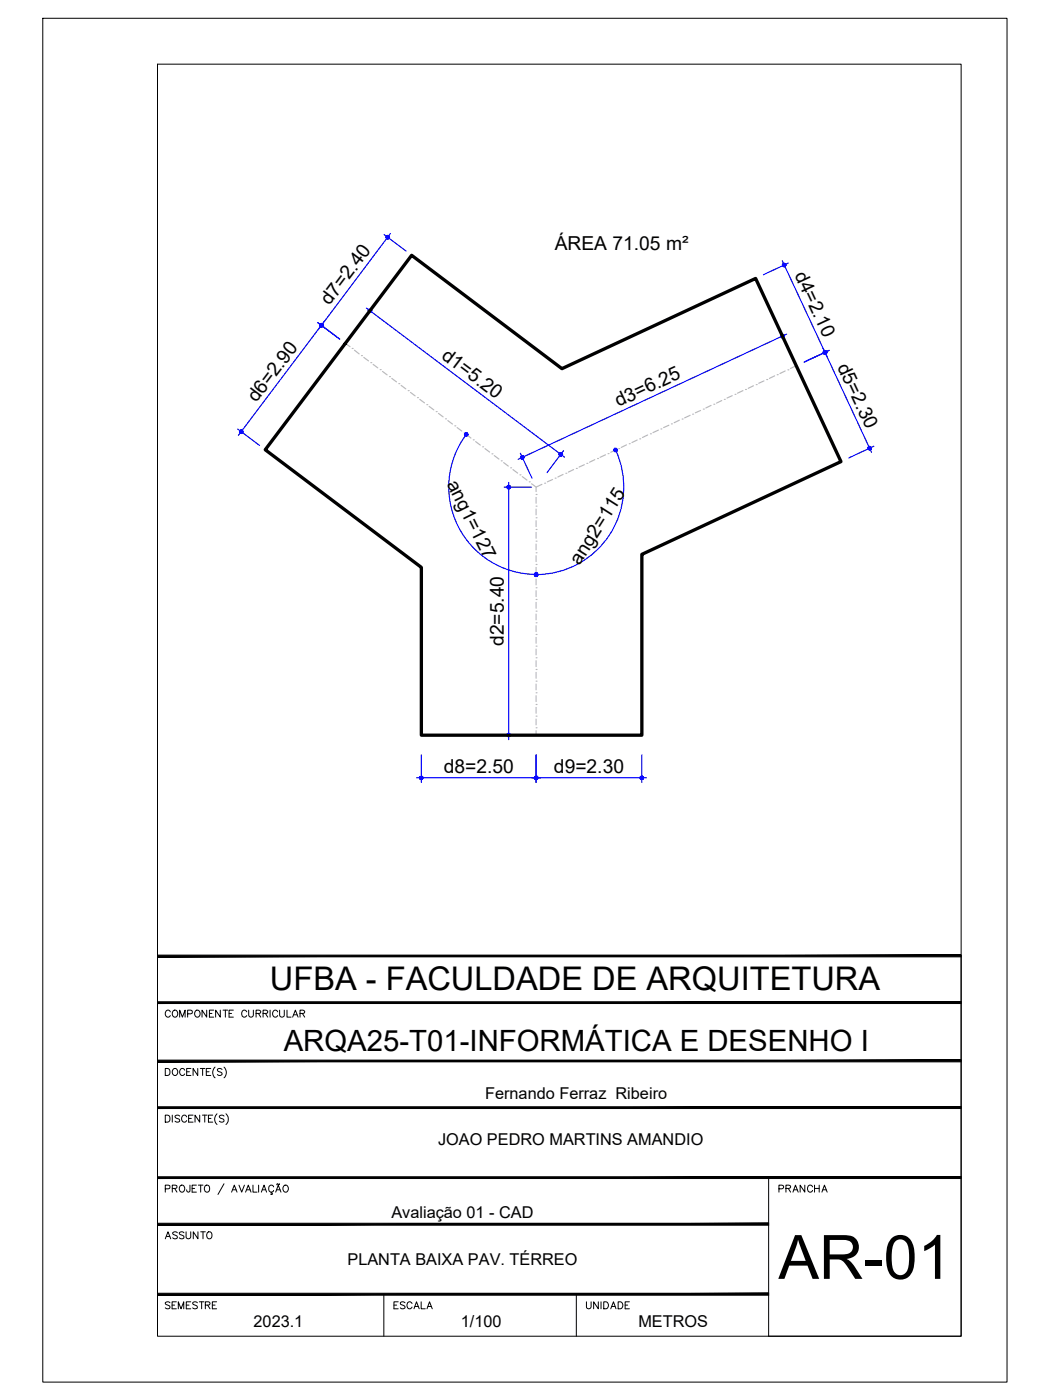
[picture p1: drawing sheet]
<svg xmlns="http://www.w3.org/2000/svg" width="229mm" height="305mm" viewBox="0 0 229 305" stroke-linecap="round" stroke-linejoin="round" font-family="sans-serif">
<!-- layer: ARQ_EIXO CINZA 04 -->
<g fill="none" stroke="#bababa" stroke-width=".25">
<path d="M75.2 74.8l1 .7M76.7 75.9h.1M77.2 76.2l1 .8M78.7 77.4h.1M79.2 77.8l1 .8M80.7 79h.1M81.2 79.3l1.1 .8M173.4 79.6l-1.3 .6M82.8 80.5h.1M83.3 80.9l1 .7M84.8 82h.1M85.3 82.4l1 .7"/>
<path d="M86.8 83.5h.1M87.3 83.9l1 .8M88.9 85h.1M89.4 85.4l1 .8M90.9 86.6h.1M91.4 87l1 .7M92.9 88.1h.1M93.4 88.5l1 .7M95 89.6h.1M95.5 90l1 .8M97 91.2h.1M97.5 91.6l1 .7"/>
<path d="M99 92.7h.1M99.5 93.1l1 .8M101 94.2h.1M101.6 94.6l.9 .8M103 95.8h.1M103.5 96.1l1.1 .8M105.1 97.3h.1M105.6 97.7l1 .7M107.1 98.8h.1M107.6 99.2l1 .7M130.1 99.8h.1M131.8 99l-1.2 .6"/>
<path d="M132.4 98.8h.1M134.1 98l-1.1 .5M134.7 97.7h.1M136.4 96.9l-1.1 .5M137 96.6h.1M138.7 95.8l-1.1 .6M139.3 95.5h.1M141 94.7l-1.1 .6M141.6 94.4h.1M143.3 93.6l-1.1 .6M143.9 93.4h.1M145.6 92.6l-1.1 .5"/>
<path d="M146.2 92.3h.1M147.9 91.5l-1.1 .5M148.5 91.2h.1M150.2 90.4l-1.1 .6M150.8 90.2h.1M152.5 89.4l-1.1 .5M153.1 89.1h.1M154.8 88.3l-1.1 .5M155.4 88h.1M157.1 87.2l-1.1 .6M157.7 87h.1M159.4 86.1l-1.1 .6"/>
<path d="M160 85.9h.1M161.8 85l-1.2 .6M162.3 84.8h.1M164 84l-1.1 .5M164.6 83.7h.1M166.3 82.9l-1.1 .5M166.9 82.6h.1M168.7 81.8l-1.2 .6M169.2 81.6h.1M170.9 80.8l-1.1 .5M171.5 80.5h.1M109.1 100.3h.1"/>
<path d="M109.6 100.7l1.1 .8M111.2 101.9h.1M111.7 102.2l1 .8M113.2 103.4h.1M113.7 103.8l1 .7M115.2 104.9h.1M115.7 105.3l1 .7M116.7 117.8h.1M116.7 115.3h.1M116.7 112.7h.1M116.7 110.2h.1M116.7 107.7h.1"/>
<path d="M116.7 108.3v1.3M116.7 110.8v1.3M116.7 113.4v1.2M116.7 115.9v1.3M116.7 118.4v1.3M118 105.5l-1.3 .5v1M118.6 105.2h.1M120.3 104.4l-1.1 .5M120.9 104.1h.1M122.6 103.3l-1.1 .5M123.2 103h.1M124.9 102.2l-1.2 .6"/>
<path d="M125.5 102h.1M127.2 101.2l-1.1 .5M127.8 100.9h.1M129.5 100.1l-1.1 .5M116.7 138.1h.1M116.7 135.6h.1M116.7 133.1h.1M116.7 130.5h.1M116.7 128h.1M116.7 125.4h.1M116.7 122.9h.1M116.7 120.4h.1"/>
<path d="M116.7 121v1.3M116.7 123.5v1.3M116.7 126.1v1.2M116.7 128.6v1.3M116.7 131.1v1.3M116.7 133.7v1.3M116.7 136.2v1.3M116.7 138.8v1.2M116.7 158.5h.1M116.7 155.9h.1M116.7 153.4h.1M116.7 150.8h.1"/>
<path d="M116.7 148.3h.1M116.7 145.8h.1M116.7 143.2h.1M116.7 140.7h.1M116.7 141.3v1.3M116.7 143.8v1.3M116.7 146.4v1.3M116.7 148.9v1.3M116.7 151.5v1.2M116.7 154v1.3M116.7 156.5v1.3M116.7 159.1v1"/>
</g>
<!-- layer: COTA AZUL -->
<g fill="none" stroke="#00f" stroke-width=".25">
<path d="M83.6 51.1l4.8 3.6M85 50.8l-15.6 20.8M170.3 56.8l19.4 41.7M171.6 57.3l-5.4 2.5M69.2 70.2l4.8 3.6M70.6 70l-18.7 24.8M79.8 67.1l43.1 32.4M81.2 66.8l-3.6 4.8M169.9 72.3l2.6 5.4M171.3 72.7l-58.5 27.3M180.5 76.3l-5.4 2.5M51.7 93.4l4.8 3.6"/>
<path d="M101.5 94.6a19 19 0 0 0 13.3 30.4 19 19 0 0 0 19.2-27M113.3 98.7l2.5 5.4M122.7 98.1l-3.6 4.8M190.2 97.2l-5.4 2.5M109.8 106h5.9M110.7 105v56M90.7 169.3h50M91.7 164.3v6M109.8 160.1h5.9M116.7 164.3v6M139.7 164.3v6"/>
</g>
<!-- layer: 0 -->
<g fill="#00f" stroke="#00f" stroke-width=".22">
<path d="M80.3 67.4l-.1 .2h.4zM80.2 67.6h.4l-.4 .2zM80.2 67.8l.1 .1 .3-.3z"/>
<path d="M80.6 67.6l-.3 .3 .2 .1zM80.6 67.6l.1 .4h-.2zM80.6 67.6l.1 .4 .2-.1z"/>
<path d="M80.6 67.6l.3 .3v-.2zM80.6 67.6l.3-.1v.2zM80.8 67.4l-.2 .2 .3-.1z"/>
<path d="M80.6 67.3v.3l.2-.2zM80.4 67.3h.2v.3zM80.3 67.4l.3 .2-.2-.3z"/>
<path d="M122.1 98.9l.3 .2 .1-.1zM122.1 98.9l.3-.1 .1 .2zM122.3 98.6l-.2 .3 .3-.1z"/>
<path d="M122.1 98.6v.3l.2-.3zM121.9 98.6h.2v.3zM121.9 98.6l-.1 .1 .3 .2z"/>
<path d="M121.8 98.7l-.1 .2h.4zM121.7 98.9h.4l-.3 .2zM121.8 99.1l.1 .1 .2-.3z"/>
<path d="M122.1 98.9l-.2 .3 .1 .1zM122.1 98.9l.1 .4h-.2zM122.1 98.9l.1 .4 .2-.2z"/>
<path d="M110.6 105.7l.1 .3v-.3zM110.6 105.7l.1 .3-.3-.1zM110.4 105.9v.1h.3z"/>
<path d="M110.4 106v.2l.3-.2zM110.4 106.2l.3-.2-.1 .4zM110.7 106l-.1 .4h.1z"/>
<path d="M110.7 106v.4h.3zM110.7 106l.4 .2-.1 .2zM110.7 106l.4 .2v-.2z"/>
<path d="M110.7 106h.4v-.1zM111 105.7l.1 .2-.4 .1zM110.7 105.7v.3l.3-.3z"/>
<path d="M110.7 160.1v.3h.3zM110.7 160.1l.4 .1-.1 .2zM110.7 160.1l.4 .1v-.1z"/>
<path d="M110.7 160.1h.4v-.2zM111 159.7l.1 .2-.4 .2zM110.7 159.7v.4l.3-.4z"/>
<path d="M110.6 159.7l.1 .4v-.4zM110.4 159.9l.2-.2 .1 .4zM110.4 159.9v.2h.3z"/>
<path d="M110.4 160.1v.1l.3-.1zM110.4 160.2l.3-.1-.1 .3zM110.7 160.1l-.1 .3h.1z"/>
<path d="M113.4 99.7l.1 .2 .2-.3zM113.7 99.6v.3h-.2zM113.7 99.6v.3h.2z"/>
<path d="M113.7 99.6l.2 .3 .1-.1zM113.7 99.6h.4l-.1 .2zM113.7 99.6h.4l-.1-.2z"/>
<path d="M113.9 99.3l-.2 .3 .3-.2zM113.7 99.2l.2 .1-.2 .3zM113.5 99.2l.2 .4v-.4z"/>
<path d="M113.5 99.2l-.1 .2 .3 .2zM113.4 99.4l.3 .2h-.4zM113.3 99.6l.1 .1 .3-.1z"/>
<path d="M170.6 72.9l-.3 .3 .4-.2zM170.4 72.8l.2 .1-.3 .3zM170.2 72.8l.1 .4 .1-.4z"/>
<path d="M170.2 72.8l-.1 .1 .2 .3zM170.1 72.9l.2 .3h-.3zM170 73.2v.1l.3-.1z"/>
<path d="M170 73.3l.1 .2 .2-.3zM170.3 73.2v.3h-.2zM170.3 73.2v.3h.2z"/>
<path d="M170.3 73.2l.2 .3 .1-.1zM170.3 73.2h.4l-.1 .2zM170.3 73.2h.4v-.2z"/>
<path d="M170.6 57.4l-.2 .1 .3 .2zM170.4 57.5l.3 .2h-.4zM170.3 57.7l.1 .2 .3-.2z"/>
<path d="M170.4 57.9l.1 .1 .2-.3zM170.7 57.7v.4l-.2-.1zM170.7 57.7v.4l.2-.1z"/>
<path d="M170.7 57.7l.2 .3 .1-.1zM170.7 57.7h.4l-.1 .2zM170.7 57.7h.4v-.2z"/>
<path d="M170.9 57.4l-.2 .3 .4-.2zM170.8 57.3l.1 .1-.2 .3zM170.6 57.4l.1 .3 .1-.4z"/>
<path d="M179.6 76.7l.1 .3h.2zM179.6 76.7l.4 .1-.1 .2zM179.6 76.7l.4 .1v-.2z"/>
<path d="M179.8 76.4l-.2 .3 .4-.1zM179.6 76.4h.2l-.2 .3zM179.5 76.4l.1 .3v-.3z"/>
<path d="M179.3 76.5l.3 .2-.1-.3zM179.3 76.5l.3 .2h-.4zM179.2 76.7l.1 .2 .3-.2z"/>
<path d="M179.3 76.9l.1 .1 .2-.3zM179.6 76.7v.4l-.2-.1zM179.6 76.7v.4l.1-.1z"/>
<path d="M179.3 76.5l.3 .2-.1-.3zM179.3 76.5l.3 .2h-.4zM179.2 76.7l.1 .2 .3-.2z"/>
<path d="M179.3 76.9l.1 .1 .2-.3zM179.6 76.7v.4l-.2-.1zM179.6 76.7v.4l.1-.1z"/>
<path d="M179.6 76.7l.1 .3h.2zM179.6 76.7l.4 .1-.1 .2zM179.6 76.7l.4 .1v-.2z"/>
<path d="M179.8 76.4l-.2 .3 .4-.1zM179.6 76.4h.2l-.2 .3zM179.5 76.4l.1 .3v-.3z"/>
<path d="M189.3 97.6l.2 .3 .2-.1zM189.3 97.6h.4v.2zM189.3 97.6h.4v-.2z"/>
<path d="M189.5 97.3l-.2 .3 .4-.2zM189.4 97.2l.1 .1-.2 .3zM189.2 97.2l.1 .4 .1-.4z"/>
<path d="M189 97.4l.3 .2-.1-.4zM189 97.4l.3 .2-.3-.1zM189 97.5v.2l.3-.1z"/>
<path d="M189 97.7l.1 .2 .2-.3zM189.3 97.6v.4l-.2-.1zM189.3 97.6v.4l.2-.1z"/>
<path d="M70 70.4v.4l.2-.3zM69.8 70.5l.2-.1v.4zM69.8 70.5l-.1 .1 .3 .2z"/>
<path d="M69.7 70.6l-.1 .2h.4zM69.6 70.8h.4l-.4 .2zM69.6 71l.2 .1 .2-.3z"/>
<path d="M70 70.8l-.2 .3 .1 .1zM70 70.8l.1 .4h-.2zM70 70.8l.1 .4 .2-.2z"/>
<path d="M70 70.8l.3 .2 .1-.1zM70 70.8l.3-.1 .1 .2zM70.2 70.5l-.2 .3 .3-.1z"/>
<path d="M52.5 94l-.2 .3 .2 .1zM52.5 94l.2 .3-.2 .1zM52.5 94l.2 .3 .1-.1z"/>
<path d="M52.5 94l.3 .2 .1-.2zM52.5 94l.4-.1v.1zM52.7 93.7l-.2 .3 .4-.1z"/>
<path d="M52.6 93.6l-.1 .4 .2-.3zM52.4 93.6h.2l-.1 .4zM52.2 93.8l.3 .2-.1-.4z"/>
<path d="M52.2 93.8v.1l.3 .1zM52.2 93.9l.3 .1-.3 .1zM52.2 94.1l.1 .2 .2-.3z"/>
<path d="M70 70.8l-.2 .3 .1 .1zM70 70.8l.1 .4h-.2zM70 70.8l.1 .4 .2-.2z"/>
<path d="M70 70.8l.3 .2 .1-.1zM70 70.8l.3-.1 .1 .2zM70.2 70.5l-.2 .3 .3-.1z"/>
<path d="M70 70.4v.4l.2-.3zM69.8 70.5l.2-.1v.4zM69.8 70.5l-.1 .1 .3 .2z"/>
<path d="M69.7 70.6l-.1 .2h.4zM69.6 70.8h.4l-.4 .2zM69.6 71l.2 .1 .2-.3z"/>
<path d="M84.5 51.3l-.1 .3 .2-.2zM84.3 51.3h.2l-.1 .3zM84.1 51.4l.3 .2-.1-.3z"/>
<path d="M84.1 51.4l-.1 .2h.4zM84 51.6h.4l-.3 .2zM84.1 51.8l.1 .1 .2-.3z"/>
<path d="M84.4 51.6l-.2 .3 .2 .1zM84.4 51.6l.2 .4h-.2zM84.4 51.6l.2 .4 .1-.1z"/>
<path d="M84.4 51.6l.3 .3 .1-.2zM84.4 51.6l.4-.1v.2zM84.6 51.4l-.2 .2 .4-.1z"/>
<path d="M116.7 169.3h.4v-.1zM116.9 169l.2 .2-.4 .1zM116.7 169v.3l.2-.3z"/>
<path d="M116.5 169l.2 .3v-.3zM116.5 169l.2 .3-.3-.1zM116.4 169.2l-.1 .1h.4z"/>
<path d="M116.3 169.3l.1 .2 .3-.2zM116.4 169.5l.3-.2-.2 .4zM116.7 169.3l-.2 .4h.2z"/>
<path d="M116.7 169.3v.4h.2zM116.7 169.3l.4 .2-.2 .2zM116.7 169.3l.4 .2v-.2z"/>
<path d="M91.4 169.3v.2l.3-.2zM91.4 169.5l.3-.2-.2 .4zM91.7 169.3l-.2 .4h.2z"/>
<path d="M91.7 169.3v.4h.2zM91.7 169.3l.3 .2-.1 .2zM91.7 169.3l.3 .2 .1-.2z"/>
<path d="M91.7 169.3h.4l-.1-.1zM91.9 169l.1 .2-.3 .1zM91.7 169v.3l.2-.3z"/>
<path d="M91.5 169l.2 .3v-.3zM91.5 169l.2 .3-.3-.1zM91.4 169.2v.1h.3z"/>
<path d="M139.7 169.3h.4l-.1-.1zM139.9 169l.1 .2-.3 .1zM139.7 169v.3l.2-.3z"/>
<path d="M139.5 169l.2 .3v-.3zM139.5 169l.2 .3-.3-.1zM139.4 169.2v.1h.3z"/>
<path d="M139.4 169.3v.2l.3-.2zM139.4 169.5l.3-.2-.2 .4zM139.7 169.3l-.2 .4h.2z"/>
<path d="M139.7 169.3v.4h.2zM139.7 169.3l.3 .2-.1 .2zM139.7 169.3l.3 .2 .1-.2z"/>
<path d="M116.3 169.3l.1 .2 .3-.2zM116.4 169.5l.3-.2-.2 .4zM116.7 169.3l-.2 .4h.2z"/>
<path d="M116.7 169.3v.4h.2zM116.7 169.3l.4 .2-.2 .2zM116.7 169.3l.4 .2v-.2z"/>
<path d="M116.7 169.3h.4v-.1zM116.9 169l.2 .2-.4 .1zM116.7 169v.3l.2-.3z"/>
<path d="M116.5 169l.2 .3v-.3zM116.5 169l.2 .3-.3-.1zM116.4 169.2l-.1 .1h.4z"/>
<path d="M101.6 94.2l-.1 .4 .2-.3zM101.3 94.2h.3l-.1 .4zM101.3 94.2l-.1 .2 .3 .2z"/>
<path d="M101.2 94.4l-.1 .1 .4 .1zM101.1 94.5l.4 .1-.3 .1zM101.2 94.7l.1 .2 .2-.3z"/>
<path d="M101.5 94.6l-.2 .3 .2 .1zM101.5 94.6l.1 .3-.1 .1zM101.5 94.6l.1 .3 .2-.1z"/>
<path d="M101.5 94.6l.3 .2 .1-.2zM101.5 94.6l.4-.2v.2zM101.7 94.3l-.2 .3 .4-.2z"/>
<path d="M116.7 125.1h.4v-.2zM116.9 124.8l.2 .1-.4 .2zM116.7 124.7v.4l.2-.3z"/>
<path d="M116.5 124.8l.2 .3v-.4zM116.5 124.8l.2 .3-.3-.2zM116.4 124.9l-.1 .2h.4z"/>
<path d="M116.3 125.1l.1 .2 .3-.2zM116.4 125.3l.3-.2-.2 .3zM116.7 125.1l-.2 .3 .2 .1z"/>
<path d="M116.7 125.1v.4l.2-.1zM116.7 125.1l.4 .2-.2 .1zM116.7 125.1l.4 .2v-.2z"/>
<path d="M116.3 125.1l.1 .2 .3-.2zM116.4 125.3l.3-.2-.2 .4zM116.7 125.1l-.2 .4h.2z"/>
<path d="M116.7 125.1v.4h.2zM116.7 125.1l.4 .2-.2 .2zM116.7 125.1l.4 .2v-.2z"/>
<path d="M116.7 125.1h.4v-.1zM116.9 124.8l.2 .2-.4 .1zM116.7 124.8v.3l.2-.3z"/>
<path d="M116.5 124.8l.2 .3v-.3zM116.5 124.8l.2 .3-.3-.1zM116.4 125l-.1 .1h.4z"/>
<path d="M133.9 97.6l-.2 .1 .3 .3zM133.7 97.7l.3 .3h-.4zM133.6 98l.1 .1 .3-.1z"/>
<path d="M133.7 98.1l.1 .2 .2-.3zM134 98v.3h-.2zM134 98v.3h.2z"/>
<path d="M134 98l.2 .3 .1-.1zM134 98h.4l-.1 .2zM134 98h.4v-.2z"/>
<path d="M134.2 97.7l-.2 .3 .4-.2zM134.1 97.6l.1 .1-.2 .3zM133.9 97.6l.1 .4 .1-.4z"/>
</g>
<path d="M89.6 55.6l32.7 24.7 42.2-19.7 18.6 39.9-43.4 20.2v39.4h-48v-36.6l-34-25.6z" fill="none" stroke="#000" stroke-width=".72"/>
<!-- layer: MRG_EXTERNA -->
<path d="M9.3 4h209.9v296.9h-209.9z" fill="none" stroke="#000" stroke-width=".22"/>
<!-- layer: MRG_INTERNA -->
<path d="M34.3 14h175v276.9h-175z" fill="none" stroke="#000" stroke-width=".22"/>
<!-- layer: SIMB_01 -->
<g fill="#000" stroke="#000" stroke-width=".22">
<path d="M34.3 218.1v.4l175-.4zM34.3 218.5l175-.4v.4z"/>
<path d="M34.3 207.9v.4l175-.4zM34.3 208.3l175-.4v.4z"/>
<path d="M34.3 230.8v.4l175-.4zM34.3 231.2l175-.4v.4z"/>
<path d="M34.3 256.2v.4l175-.4zM34.3 256.6l175-.4v.4z"/>
<path d="M34.3 241v.3l175-.3zM34.3 241.3l175-.3v.3z"/>
<path d="M34.3 266.3v.4l133-.4zM34.3 266.7l133-.4v.4z"/>
<path d="M34.3 282h133v-.4zM34.3 281.6h133l-133 .4z"/>
</g>
<g fill="none" stroke="#000" stroke-width=".22">
<path d="M45 219.9v1.5l-1-1.5v1.5M46.5 219.9h-.9v1.5h.9M48 219.9v1.5l-1.1-1.5v1.5M48.6 219.9h1M49.1 219.9v1.5M50.8 219.9h-.9v1.5h.9M54.1 219.9v1.1l.5 .4h.3l.3-.4v-1.1M58.8 219.9v1.5M60.9 219.9v1.1l.4 .4 .5-.2 .1-1.3M62.5 219.9v1.5h.9M209.3 208.1v82.8h-42v-34.5M36 232.6h.5a.82 .82 0 0 1 .5 .8 .82 .82 0 0 1-.5 .7h-.5z"/>
<path d="M37.1 220.3a.56 .56 0 0 0-.7-.4 .56 .56 0 0 0-.4 .6 .63 .63 0 0 0 .2 .8 .63 .63 0 0 0 .9-.2M37.7 220.1a.72 .72 0 0 1 1 .2 .72 .72 0 0 1-.3 1.1 .72 .72 0 0 1-.9-.4 .72 .72 0 0 1 .2-.9zM37.7 232.8a.72 .72 0 0 1 1 .2 .72 .72 0 0 1-.3 1.1 .72 .72 0 0 1-.9-.4 .72 .72 0 0 1 .2-.9zM39.1 221.4v-1.5l.6 1.5 .6-1.5v1.5M40.2 233a.56 .56 0 0 0-.6-.4 .56 .56 0 0 0-.5 .6 .63 .63 0 0 0 .3 .8 .63 .63 0 0 0 .8-.2M40.6 233.3h.6M40.9 220.7l.9-.1v-.5l-.3-.2h-.6v1.5M41.6 232.6h-1v1.5h1M42.7 220a.71 .71 0 0 1 .9 .7 .71 .71 0 0 1-.9 .7l-.3-.5v-.4zM43.1 232.6v1.5l-1.1-1.5v1.5M43.6 232.6h1M44.1 232.6v1.5"/>
<path d="M44.9 233.3h.6M45.6 220.6h.5M45.9 232.6h-1v1.5h1M46.8 232.3a1.57 1.57 0 0 0 0 2.4M48.3 232.8l-.3-.2-.7 .2 .2 .4 .5 .2 .3 .3v.2l-.3 .2-.7-.2M48.8 232.3a1.57 1.57 0 0 1 0 2.4M49.9 220.6h.5M53.7 220.3a.56 .56 0 0 0-.6-.4 .56 .56 0 0 0-.5 .6 .63 .63 0 0 0 .3 .8 .63 .63 0 0 0 .8-.2M55.8 220.6h.8l.2-.4-.4-.3h-.6v1.5M56.3 220.6l.5 .8M57.3 220.6h.8l.2-.4-.4-.3h-.6v1.5M57.8 220.6l.5 .8"/>
<path d="M60.5 220.3a.56 .56 0 0 0-.7-.4 .56 .56 0 0 0-.4 .6 .63 .63 0 0 0 .2 .8 .63 .63 0 0 0 .9-.2M63.7 221.4l.6-1.5 .6 1.5M63.9 220.9h.7M65.3 220.6h.9l.1-.4-.3-.3h-.7v1.5M65.8 220.6l.5 .8M36 242.8h.5a.82 .82 0 0 1 .5 .7 .82 .82 0 0 1-.5 .8h-.5zM36 258.8l.9-.1 .1-.6-1-.1v1.5M37.5 258.7l1-.1v-.5l-1-.1v1.5M37.5 242.8v1.5M38 258.7l.5 .8M39.1 243l-.3-.2-.7 .2 .2 .4 .7 .3 .1 .2v.2l-.3 .2-.7-.2M39.2 258.2a.72 .72 0 0 1 1 .2 .72 .72 0 0 1-.3 1.1 .72 .72 0 0 1-.9-.4 .72 .72 0 0 1 .2-.9z"/>
<path d="M40.6 243.2a.56 .56 0 0 0-.6-.4 .56 .56 0 0 0-.5 .6 .63 .63 0 0 0 .3 .8 .63 .63 0 0 0 .8-.2M41.1 243.5h.6M41.4 258l-.1 1.4-.4 .1-.2-.1-.1-.4M41.8 258.7h.6M42 242.8h-.9v1.5h.9M42.8 258h-1v1.5h1M43.2 258h1M43.5 242.8v1.5l-1-1.5v1.5M43.7 258v1.5M44.1 242.8h1M44.6 242.8v1.5M44.6 258.2a.63 .63 0 0 1 .8-.1 .63 .63 0 0 1 .2 .9 .57 .57 0 0 1-.5 .6 .57 .57 0 0 1-.6-.6z"/>
<path d="M45.4 243.5h.5M46.3 242.8h-.9v1.5h.9M47.2 242.5a1.57 1.57 0 0 0 0 2.3M48.8 243l-.4-.2-.6 .2 .1 .4 .7 .3 .2 .2v.2l-.4 .2-.6-.2M48.8 257.7l-1.3 2.4M49.2 242.5a1.57 1.57 0 0 1 0 2.3M50.4 259.5l.6-1.5 .6 1.5M50.7 259h.7M52 258l.6 1.5 .6-1.5M53.5 259.5l.6-1.5 .6 1.5M53.7 259h.7M55.1 258v1.5h.9"/>
<path d="M56.3 258v1.5M56.9 259.5l.6-1.5 .5 1.5M57.1 259h.7M59.1 259.5v.3l.2 .2h-.4M59.6 258.4a.6 .6 0 0 0-.9-.3 .6 .6 0 0 0-.2 .9 .54 .54 0 0 0 .4 .5 .54 .54 0 0 0 .7-.3M60 259.5l.6-1.5 .6 1.5M60.2 259h.8M60.3 257.8l-.1 .1M60.3 257.8h.2M60.5 257.8l.1 .1M60.6 257.9h.2M60.9 257.7l-.1 .2"/>
<path d="M61.8 258.2a.72 .72 0 0 1 1 .2 .72 .72 0 0 1-.3 1.1 .72 .72 0 0 1-.9-.4 .72 .72 0 0 1 .2-.9zM83.6 281.8v9.1M125.5 281.8v9.1"/>
</g>
<text font-size="13.3" x="169.5" y="278.4">AR-01</text>
<text font-size="7.1" x="58.8" y="215.6">UFBA - FACULDADE DE ARQUITETURA</text>
<text font-size="6.4" x="61.8" y="228.9">ARQA25-T01-INFORMÁTICA E DESENHO I</text>
<g font-size="4.4">
<text x="168.3" y="260.7">PRANCHA</text>
<text x="34.9" y="270.9">ASSUNTO</text>
<text x="34.9" y="286.1">SEMESTRE</text>
<text x="84.7" y="286.1">ESCALA</text>
<text x="126.3" y="286.1">UNIDADE</text>
</g>
<g font-size="4.2">
<text x="120.8" y="54.4">ÁREA 71.05 m²</text>
<text x="172.9" y="59.9" transform="rotate(65 172.9 59.9)">d4=2.10</text>
<text x="71.8" y="66.7" transform="rotate(-53 71.8 66.7)">d7=2.40</text>
<text x="95.9" y="77.9" transform="rotate(37 95.9 77.9)">d1=5.20</text>
<text x="182.2" y="79.8" transform="rotate(65 182.2 79.8)">d5=2.30</text>
<text x="55.8" y="87.8" transform="rotate(-53 55.8 87.8)">d6=2.90</text>
<text x="134.7" y="88.6" transform="rotate(-25 134.7 88.6)">d3=6.25</text>
<text x="97.2" y="105.3" transform="rotate(63 97.2 105.3)">ang1=127</text>
<text x="126.2" y="123.2" transform="rotate(-57 126.2 123.2)">ang2=115</text>
<text x="109.7" y="140.6" transform="rotate(-90 109.7 140.6)">d2=5.40</text>
<text x="96.6" y="168.3">d8=2.50</text>
<text x="120.6" y="168.3">d9=2.30</text>
</g>
<g font-size="3.5">
<text x="105.6" y="239.3">Fernando Ferraz Ribeiro</text>
<text x="95.4" y="249.3">JOAO PEDRO MARTINS AMANDIO</text>
<text x="85.2" y="265.2">Avaliação 01 - CAD</text>
<text x="75.6" y="275.4">PLANTA BAIXA PAV. TÉRREO</text>
<text x="55.2" y="289">2023.1</text>
<text x="100.3" y="289">1/100</text>
<text x="139" y="289">METROS</text>
</g>
</svg>
